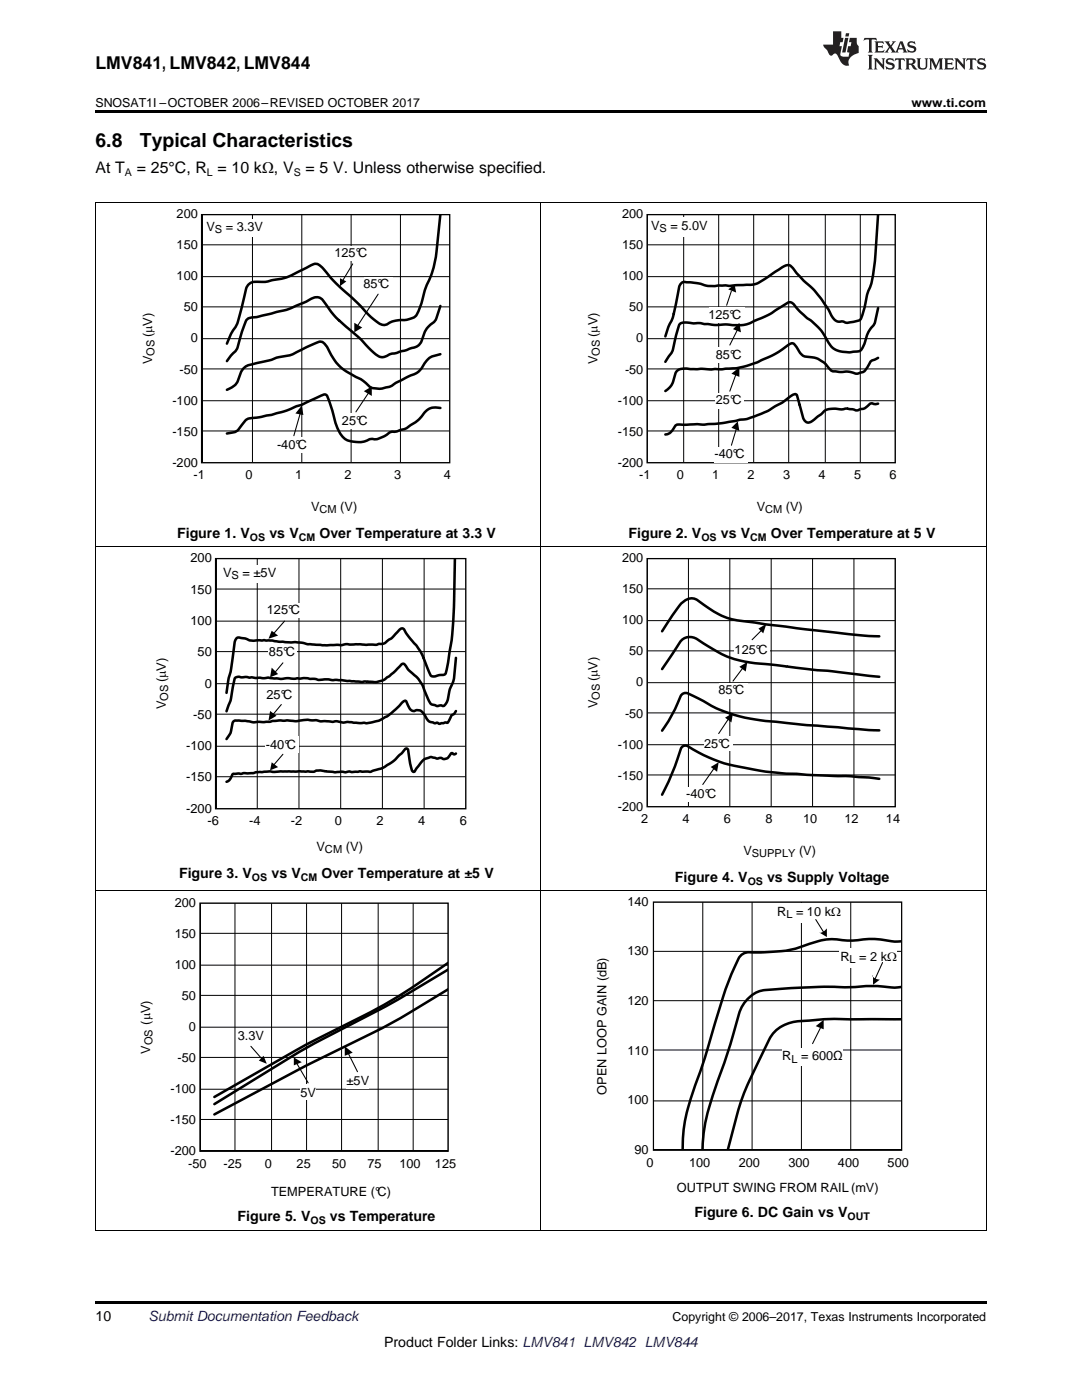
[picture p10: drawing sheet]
<svg xmlns="http://www.w3.org/2000/svg" width="216mm" height="279mm" viewBox="0 0 216 279" stroke-linecap="round" stroke-linejoin="round" font-family="sans-serif">
<path d="M19 245.5h.2zM196.7 245.5h.1zM19 259.7h177.8v.5h-177.8z" fill="#000"/>
<g fill="none" stroke="#000" stroke-width=".2">
<path d="M19.1 177.7v67.8M107.9 177.7v67.8M196.8 177.7v67.8M39.9 180.2h49.5v49.6h-49.5zM39.9 198.6h49.5M39.9 192.6h49.5M39.9 186.3h49.5M46.9 180.2v49.6M54.2 180.2v49.6M61.2 180.2v49.6M68.2 180.2v49.6M75.5 180.2v49.6"/>
<path d="M82.4 180.2v49.6M39.9 217.4h49.5M39.9 211h49.5M39.9 205h49.5M39.9 223.4h49.5M19 245.5h177.8"/>
</g>
<path d="M39.4 179.6h50.6v50.6h-50.6z" fill="none" stroke="#fff" stroke-width=".91"/>
<path d="M89.5 193.5l-11.4 6.7-17.6 9.3-17.7 10.9M89.5 192.1l-7.1 4.9-4.9 3-4 2.2-12.6 6.4-18.1 10.3M89.5 197.4l-11.8 7-17 8.5-17.9 9.5" fill="none" stroke="#000" stroke-width=".51"/>
<path d="M39.9 180.2v49.6h49.5v-49.6zM39.6 179.6h50.5v50.5h-50.5z" fill-rule="evenodd" fill="#fff"/>
<path d="M39.9 180.2h49.5v49.6h-49.5z" fill="none" stroke="#000" stroke-width=".24"/>
<path d="M50.1 208.8l2.2 2.5" fill="none" stroke="#000" stroke-width=".21"/>
<path d="M52.6 210.7l.6 1.6-1.6-.6z" fill="#000"/>
<path d="M47.5 205.3h5.1v2.9h-5.1z" fill-rule="evenodd" fill="#fff"/>
<path d="M59.3 212.3l2.2 3.8" fill="none" stroke="#000" stroke-width=".21"/>
<path d="M58.6 211l1.6 1-1.6 .6z" fill="#000"/>
<path d="M59.9 216.4h3.2v3.2h-3.2z" fill-rule="evenodd" fill="#fff"/>
<path d="M69.4 210.1l1.9 3.8" fill="none" stroke="#000" stroke-width=".21"/>
<path d="M68.8 208.8l1.6 1.3-1.6 .6z" fill="#000"/>
<path d="M69.1 214.2h4.5v3.2h-4.5z" fill-rule="evenodd" fill="#fff"/>
<path d="M129.8 179.3h50.6v50.7h-50.6z" fill="none" stroke="#fff" stroke-width=".91"/>
<path d="M130.4 180h49.5v49.6h-49.5zM130.4 199.7h49.5M130.4 189.9h49.5M140.2 180v49.6M150.1 180v49.6M159.9 180v49.6M169.8 180v49.6M130.4 219.7h49.5M130.4 209.5h49.5" fill="none" stroke="#000" stroke-width=".2"/>
<path d="M179.8 197l-1.6 .1a26.5 26.5 0 0 0-6.5-.2l-2.4 .1-5.3-.1-9.2 .5a8.8 8.8 0 0 0-4.5 1.1 7.2 7.2 0 0 0-2.8 3.9l-2.5 8.3a103.7 103.7 0 0 0-4.4 14l-.4 4.8M179.8 187.9h-1.3a20.1 20.1 0 0 0-8-.2h-1.2a16.4 16.4 0 0 0-5.3-.1l-1.9 .6a28.7 28.7 0 0 1-12.6 1.8 2.27 2.27 0 0 0-2.1 1.3l-2.6 6.2-4.4 14.2a78.6 78.6 0 0 0-3.9 12.9l-.3 4.9M179.8 203.4h-8.7a65.6 65.6 0 0 0-13.2 .7 6.6 6.6 0 0 0-4.4 3.3l-4 8.3-1.2 2.9-1 3-2.1 7.9" fill="none" stroke="#000" stroke-width=".51"/>
<path d="M130.4 180v49.6h49.5v-49.6zM129.8 179.4h50.4v50.5h-50.4z" fill-rule="evenodd" fill="#fff"/>
<path d="M130.4 180h49.5v49.6h-49.5z" fill="none" stroke="#000" stroke-width=".24"/>
<path d="M163.7 205.1l-1.6 3.2" fill="none" stroke="#000" stroke-width=".21"/>
<path d="M162.8 204.8l1.6-1.3v1.9z" fill="#000"/>
<g fill="#fff">
<path d="M156.1 209.2h12.1v3.5h-12.1z" fill-rule="evenodd"/>
<path d="M155.2 180.3h12.7v3.8h-12.7z" fill-rule="evenodd"/>
<path d="M167.5 189.2h11.5v3.8h-11.5z" fill-rule="evenodd"/>
</g>
<path d="M162.8 183.5l1.6 2.6M176.1 192.1l-1.6 3.5" fill="none" stroke="#000" stroke-width=".21"/>
<g fill="#000">
<path d="M163.4 186.1a1.24 1.24 0 0 0 1.5-.8l.1 1.7z" fill-rule="evenodd"/>
<path d="M174 194.8a1.84 1.84 0 0 0 1.5 .7l-1.3 1v-1.9z" fill-rule="evenodd"/>
</g>
<g fill="none" stroke="#000" stroke-width=".2">
<path d="M19.1 109v68.7M107.9 109v68.7M129.1 111.5h49.5v49.5h-49.5zM129.1 117.5h49.5M137.4 111.5v49.5M145.6 111.5v49.5M153.9 111.5v49.5M162.1 111.5v49.5M170.4 111.5v49.5M196.8 109v68.7M129.1 136.2h49.5M129.1 129.9h49.5"/>
<path d="M129.1 123.9h49.5M129.1 154.7h49.5M129.1 148.6h49.5M129.1 142.3h49.5M19 177.7h177.8"/>
</g>
<path d="M128.7 110.8h50.6v50.7h-50.6z" fill="none" stroke="#fff" stroke-width=".91"/>
<path d="M132.1 133.5l2.9-4.2a3 3 0 0 1 2.3-2.2 3.9 3.9 0 0 1 2.9 1.2l.4 .2a21.8 21.8 0 0 0 12.8 4.1l22.1 2.5M132.1 126l2.1-3.2a7.8 7.8 0 0 1 3.1-3.2 2.77 2.77 0 0 1 2.9 .9 15.5 15.5 0 0 0 9.9 3.7l9.5 1.3 9.9 1.1 6 .4M175.5 155.4l-6-.5-13.2-.6-3.8-.3-3.8-.8a29.3 29.3 0 0 1-11.6-4.4 .95 .95 0 0 0-1.2 .6 49.8 49.8 0 0 1-3.8 9.2M175.5 145.8l-14.7-1.1-10.4-1.2a28.7 28.7 0 0 1-11.1-4.1l-.8-.4a2.41 2.41 0 0 0-2.3-.6l-.4 .6a29.4 29.4 0 0 1-3.7 6.8" fill="none" stroke="#000" stroke-width=".51"/>
<path d="M129.1 111.5v49.5h49.5v-49.5zM128.8 110.8h50.5v50.5h-50.5z" fill-rule="evenodd" fill="#fff"/>
<path d="M129.1 111.5h49.5v49.5h-49.5z" fill="none" stroke="#000" stroke-width=".24"/>
<path d="M142.5 153.4l-2.3 3.2" fill="none" stroke="#000" stroke-width=".21"/>
<path d="M141.8 153.1l1.6-1-.3 1.9z" fill="#000"/>
<path d="M137.1 157.2h6.3v2.9h-6.3z" fill-rule="evenodd" fill="#fff"/>
<path d="M145.3 143.5l-1.9 2.9" fill="none" stroke="#000" stroke-width=".21"/>
<path d="M144.7 143.2l1.6-.9-.4 1.9z" fill="#000"/>
<path d="M140.5 147h5.8v2.9h-5.8z" fill-rule="evenodd" fill="#fff"/>
<path d="M148.2 133.4l-1.9 2.5" fill="none" stroke="#000" stroke-width=".21"/>
<path d="M147.5 133.1l1.6-1-.3 1.9z" fill="#000"/>
<path d="M143.4 136.2h5.7v3.2h-5.7z" fill-rule="evenodd" fill="#fff"/>
<path d="M152 125.8l-1.9 1.9" fill="none" stroke="#000" stroke-width=".21"/>
<path d="M151.3 125.4l1.6-.9-.6 1.9z" fill="#000"/>
<path d="M146.6 128h7v3.2h-7z" fill-rule="evenodd" fill="#fff"/>
<path d="M42.6 110.8h51v51.1h-51z" fill="none" stroke="#fff" stroke-width=".92"/>
<g fill="none" stroke="#000" stroke-width=".2">
<path d="M43 111.5h50v49.9h-50zM43 117.6h50M51.3 111.5v49.9M59.7 111.5v49.9M68 111.5v49.9M76.3 111.5v49.9M84.6 111.5v49.9M43 136.4h50M43 130h50M43 124h50M43 155h50M43 148.9h50"/>
<path d="M43 142.5h50"/>
</g>
<path d="M90.8 111.4l-.2 8.3a59.9 59.9 0 0 1-1.8 14.9l-1.8 .3a.93 .93 0 0 1-1.4-.7l-1.1-2.8a19 19 0 0 0-3.3-4.8l-.4-.6a.61 .61 0 0 0-.8-.5l-.7 .7a7.2 7.2 0 0 1-2.2 1.9 5 5 0 0 1-2.6 .6l-5.4-.2-1 .3h-3.8l-2.9-.2-1-.3-1.5-.2-1.8 .1-2.7-.4h-2.5a4.9 4.9 0 0 1-3.2-.4h-.4a.97 .97 0 0 0-1-.1 .97 .97 0 0 0-.5 .9l-.7 5.3-.5 2.1-.4 2.7M91 131.3l-.4 4.1-.9 2.3-.3 1.7a1.85 1.85 0 0 1-1 1.5l-.5-.1a2.35 2.35 0 0 1-2-.4l-.7-1.4a9.4 9.4 0 0 0-2.1-3.9l-.5-.4a6.7 6.7 0 0 1-1.9-2.1 .77 .77 0 0 0-1 .5l-1.5 1.4a5 5 0 0 1-3.2 1.6l-2.1-.1-.7 .1-6.8-.5a12.5 12.5 0 0 1-4-.2l-2.7 .1-1.4-.2-1.3 .2-2.5-.3-1 .2-3.3-.3-1.1 .1a1.03 1.03 0 0 0-1.3 .3l-.8 4.2-.8 2.3M91 150.4l-.4 .2-.3-.3-.3 .1a1.39 1.39 0 0 1-2.1 .9 2.88 2.88 0 0 1-1.9-.2 3.7 3.7 0 0 0-2.7 2l-.3 .4a.58 .58 0 0 1-.6 .5 5.2 5.2 0 0 1-.7-2.4l-.3-1.9a.41 .41 0 0 0-.4-.3 .41 .41 0 0 0-.4 .3l-1.9 2-1.4 1a7.5 7.5 0 0 1-3.2 1.2l-3.9 .2-.5-.1-.8 .1-3.5-.1a5.6 5.6 0 0 0-3.1 0h-8.6l-2.7 .1-.6 .2-3.9 .2a2.46 2.46 0 0 1-1.3 1.5M91 141.9a1.08 1.08 0 0 1-.8 .8l-.5 .9a.64 .64 0 0 1-.9 .6l-.5 .1a.94 .94 0 0 1-1.1-.1 1.99 1.99 0 0 1-2.4-1.4l-.1-.2a1.6 1.6 0 0 0-2.3-.7 1.92 1.92 0 0 1-1.2-1.5l-.1-.4a.72 .72 0 0 0-1 .4l-2 1.9-1.3 .8a8.6 8.6 0 0 1-5.6 1.2l-1.7-.2a4.9 4.9 0 0 1-2.5-.2l-.6 .2-2.5-.1-.8-.3h-2.7a7.8 7.8 0 0 1-3.1 .1l-5.4 .3a7.3 7.3 0 0 1-3.2-.2l-1.2-.1a.84 .84 0 0 0-1.1 .5l-.4 1.8-.8 1.4" fill="none" stroke="#000" stroke-width=".51"/>
<path d="M43 111.5v49.9h50v-49.9zM42.7 110.8h50.9v50.9h-50.9z" fill-rule="evenodd" fill="#fff"/>
<path d="M43 111.5h50v49.9h-50z" fill="none" stroke="#000" stroke-width=".25"/>
<path d="M56.5 150.5l-2 2.3" fill="none" stroke="#000" stroke-width=".21"/>
<path d="M54.2 152.1l1.3 1-1.6 .6z" fill="#000"/>
<path d="M52.9 147h6.8v3.2h-6.8z" fill-rule="evenodd" fill="#fff"/>
<path d="M56.1 140.6l-1.6 1.9" fill="none" stroke="#000" stroke-width=".21"/>
<path d="M53.9 141.9l1.3 .9-1.6 1z" fill="#000"/>
<path d="M53.3 137.1h5.7v3.2h-5.7z" fill-rule="evenodd" fill="#fff"/>
<path d="M56.5 132.3l-1.6 1.9" fill="none" stroke="#000" stroke-width=".21"/>
<path d="M54.2 133.2l1.3 1.3-1.6 .7z" fill="#000"/>
<path d="M53.6 128.8h5.7v2.8h-5.7z" fill-rule="evenodd" fill="#fff"/>
<path d="M56.8 124l-2.3 2.5" fill="none" stroke="#000" stroke-width=".21"/>
<path d="M54.2 125.9l1.3 .9-1.9 .7z" fill="#000"/>
<g fill="#fff">
<path d="M53.3 120.4h7v2.9h-7z" fill-rule="evenodd"/>
<path d="M44.6 112.8h10.6v3.5h-10.6z" fill-rule="evenodd"/>
</g>
<g fill="none" stroke="#000" stroke-width=".2">
<path d="M19.1 40.4v68.7M40.2 42.8h49.5v49.6h-49.5zM40.2 55.2h49.5M40.2 48.9h49.5M50.4 42.8v49.6M60.2 42.8v49.6M70.1 42.8v49.6M79.9 42.8v49.6M107.9 40.4v68.7M196.8 40.4v68.7M40.2 80h49.5M40.2 73.6h49.5"/>
<path d="M40.2 67.6h49.5M40.2 61.2h49.5M40.2 86h49.5M19 109h177.8"/>
</g>
<path d="M39.8 42.2h50.6v50.6h-50.6z" fill="none" stroke="#fff" stroke-width=".91"/>
<path d="M87.9 42.7l-1.1 9.3-.7 2.8-1.3 3.2a16.6 16.6 0 0 1-1.8 5l-.6 .4-1.3 .4a7.3 7.3 0 0 0-4.3 1.1 4.2 4.2 0 0 1-2.5-1.4l-3.1-3.2-4.4-4-2-2.3a2.38 2.38 0 0 0-2.2-1.3l-3.2 1.6a12.2 12.2 0 0 1-5.4 1.7l-1 .2-1 .1a2.7 2.7 0 0 0-2.7 .8l-1.1 4.5a9.5 9.5 0 0 1-1.7 4.3l-1.2 2.7M87.9 70.7l-.9 .2a3.5 3.5 0 0 0-2.7 2.4 5.6 5.6 0 0 1-3.1 2l-1.7 .9a6.4 6.4 0 0 1-5.6 1.1 11 11 0 0 0-3.9-2.6 9.7 9.7 0 0 1-4.8-5.5l-.2-.3a1.36 1.36 0 0 0-2.1-.4l-2.3 1.1a10.2 10.2 0 0 1-4.4 1.6l-2.3 .7-2.4 .5a4.4 4.4 0 0 0-3.3 1.7l-.7 1.9a3.4 3.4 0 0 1-2.2 1.8M87.9 61.1l-.9 2.7-.6 .6a4.4 4.4 0 0 0-1.7 2.1 4.2 4.2 0 0 1-1.1 2.3l-.9 .5-3.6 1.2a4.6 4.6 0 0 0-2.4 .7 2.62 2.62 0 0 1-2.4-1.1l-2.5-2.6-4.2-3.6a23.8 23.8 0 0 1-3.4-4.2 2.36 2.36 0 0 0-2.8 .3l-2 .9a30.8 30.8 0 0 1-6.4 1.9l-1.6 .4a3.3 3.3 0 0 0-2.2 .6l-.8 2.2-1.1 3.6-2 2.5M87.9 81.4a3.1 3.1 0 0 0-3.8 1.7l-.7 .8a11.1 11.1 0 0 1-4.3 2.2 2.28 2.28 0 0 0-2.1 .8l-1 .5a2.28 2.28 0 0 1-1.8 .2h-.3a5.2 5.2 0 0 1-5.3-.3 9.7 9.7 0 0 1-2.2-4.9l-1.1-3.3a1 1 0 0 0-1.4 0l-3.5 1.6-3.5 1.3-2.6 .8-3.2 .6a2.71 2.71 0 0 0-2.8 1.4 2.5 2.5 0 0 1-2.4 1.6l-.6 .1" fill="none" stroke="#000" stroke-width=".51"/>
<path d="M40.2 42.8v49.6h49.5v-49.6zM39.9 42.2h50.5v50.5h-50.5z" fill-rule="evenodd" fill="#fff"/>
<path d="M40.2 42.8h49.5v49.6h-49.5z" fill="none" stroke="#000" stroke-width=".24"/>
<path d="M59.9 82.5l-1.3 4.5" fill="none" stroke="#000" stroke-width=".21"/>
<path d="M60.2 80.9l.3 1.9-1.6-.3z" fill="#000"/>
<path d="M55.1 87.3h6.7v3.2h-6.7z" fill-rule="evenodd" fill="#fff"/>
<path d="M73.6 78.4l-2.6 3.8" fill="none" stroke="#000" stroke-width=".21"/>
<path d="M72.6 78.1l1.6-1v1.9z" fill="#000"/>
<path d="M68.2 82.5h5.7v3.2h-5.7z" fill-rule="evenodd" fill="#fff"/>
<path d="M75.5 58.7l-4.2 6.4" fill="none" stroke="#000" stroke-width=".21"/>
<path d="M70.7 64.4l1.6 1-1.6 .9z" fill="#000"/>
<path d="M72.6 55.2h5.7v3.2h-5.7z" fill-rule="evenodd" fill="#fff"/>
<path d="M70.4 52.7l-1.9 3.1" fill="none" stroke="#000" stroke-width=".21"/>
<path d="M67.8 55.5l1.3 .7-1.3 .9z" fill="#000"/>
<g fill="#fff">
<path d="M66.9 49.2h7v2.8h-7z" fill-rule="evenodd"/>
<path d="M41.2 43.8h11.4v3.5h-11.4z" fill-rule="evenodd"/>
</g>
<path d="M128.7 42.2h50.6v50.6h-50.6z" fill="none" stroke="#fff" stroke-width=".91"/>
<g fill="none" stroke="#000" stroke-width=".2">
<path d="M129.1 42.8h49.5v49.6h-49.5zM129.1 55.2h49.5M129.1 48.9h49.5M136.4 42.8v49.6M143.4 42.8v49.6M150.4 42.8v49.6M157.4 42.8v49.6M164.7 42.8v49.6M171.7 42.8v49.6M129.1 80h49.5M129.1 73.6h49.5M129.1 67.6h49.5"/>
<path d="M129.1 61.2h49.5M129.1 86h49.5"/>
</g>
<path d="M175.2 42.7l-.8 10.8a14.5 14.5 0 0 1-1.4 5.3l-.1 .4a16.4 16.4 0 0 1-1.2 4.6 5.6 5.6 0 0 1-3.9 .4 1.85 1.85 0 0 1-2-1.4l-1.6-2.7a19.2 19.2 0 0 0-4.1-4.4l-1.4-1.6a2.18 2.18 0 0 0-1.5-1.2l-1 .4-2.6 1.7a6.8 6.8 0 0 1-4.9 1.9l-3.1 .2-1.9-.1a7.9 7.9 0 0 1-4.5-.5l-1.8-.2a1.31 1.31 0 0 0-1.9 1l-1.3 6.1-.8 1.8-.6 1.9M175.2 71.4l-.4 .2a1.79 1.79 0 0 0-1.5 1.4 2.54 2.54 0 0 1-3.2 1.4l-1.1-.2a6.5 6.5 0 0 1-3.2-.3 5.9 5.9 0 0 0-5.3-2.8 4.9 4.9 0 0 1-1.8-2.1 .94 .94 0 0 0-1.6 0l-1.6 1.1-1.6 1-2.9 1.2-2.6 .9-1.4 .3-3 .2h-5.7a5.1 5.1 0 0 0-3.1 .2l-.4 .6-.5 1.6a3.5 3.5 0 0 1-1.5 1.9M175.2 61.5l-.7 3.1-1.4 2a7.2 7.2 0 0 1-1.6 3.5h-.2a7.1 7.1 0 0 1-5.2-.7l-.4-.5a14 14 0 0 0-3.6-4.7l-.5-.3a16.3 16.3 0 0 1-3.5-3.4 1.68 1.68 0 0 0-1.9 .5l-2.6 1.7-2.6 1.1a8.1 8.1 0 0 1-6.1 .9l-2.1 .2-3.1-.4h-.9a7.7 7.7 0 0 0-3.1 .1l-.2 .3-.4 1.3-.9 3.8-1.4 2.2M175.2 80.6l-.6 .1a1.07 1.07 0 0 0-1.5 .4 1.9 1.9 0 0 1-1.5 .6 1.27 1.27 0 0 1-1.5 0l-1.1-.2-.8 .2a7.9 7.9 0 0 0-3.5 .2l-1.9 1.5a2.36 2.36 0 0 1-1.8 .9l-.5-.4-.3-.6-1.2-4.4a.7 .7 0 0 0-1.1 .1l-.3 .2a12.8 12.8 0 0 1-3.3 2.1l-1.1 .7-2.2 .9a10.8 10.8 0 0 1-3.7 1l-4.5 .7-2.4 .2-1.4-.1-2.8 .1a1.41 1.41 0 0 0-1.9 .9l-.7 .8-.8 .2" fill="none" stroke="#000" stroke-width=".51"/>
<path d="M129.1 42.8v49.6h49.5v-49.6zM128.8 42.2h50.5v50.5h-50.5z" fill-rule="evenodd" fill="#fff"/>
<path d="M129.1 42.8h49.5v49.6h-49.5z" fill="none" stroke="#000" stroke-width=".24"/>
<path d="M146.9 85.7l-1 3.2" fill="none" stroke="#000" stroke-width=".21"/>
<path d="M145.9 85.4l1.3-1.3 .3 1.9z" fill="#000"/>
<path d="M142.5 89.2h6.6v3.2h-6.6z" fill-rule="evenodd" fill="#fff"/>
<path d="M146.9 74.6l-1.3 3.5" fill="none" stroke="#000" stroke-width=".21"/>
<path d="M145.9 74.6l1.6-1.3v1.9z" fill="#000"/>
<path d="M142.8 78.4h5.7v3.2h-5.7z" fill-rule="evenodd" fill="#fff"/>
<path d="M147.2 65.7l-1.6 3.2" fill="none" stroke="#000" stroke-width=".21"/>
<path d="M146.3 65.7l1.2-1.3 .3 1.9z" fill="#000"/>
<path d="M142.8 69.2h5.7v3.2h-5.7z" fill-rule="evenodd" fill="#fff"/>
<path d="M145.9 58.1l-.9 2.8" fill="none" stroke="#000" stroke-width=".21"/>
<path d="M145.3 57.7l1.3-.9 .3 1.6z" fill="#000"/>
<g fill="#fff">
<path d="M141.5 61.2h7v3.2h-7z" fill-rule="evenodd"/>
<path d="M130.1 43.5h11.1v3.8h-11.1z" fill-rule="evenodd"/>
</g>
<path d="M19 40.4h177.8" fill="none" stroke="#000" stroke-width=".2"/>
<path d="M19 22h177.8v.5h-177.8z" fill="#000"/>
<g fill="#231f20">
<path d="M172.5 7.6l-.1 .5 .4-.2h.6v.1v2.1l-.2 .4h.9l-.2-.4v-2.1l.1-.1h.5l.5 .2-.2-.5zM174.5 8.3l.2 .3v1.5l-.2 .4h1.8l.2-.6a1.04 1.04 0 0 1-1.3 .2v-.7h.6l.3 .2v-.6l-.3 .2h-.6v-.6l.8-.1 .4 .3-.2-.5zM176.5 8.3l.9 1.1-.9 1.1h.8l-.2-.2 .4-.7 .5 .7-.2 .2h1.5l-.2-.2 .2-.4h.9l.1 .4-.2 .2h1l-.3-.3-.7-1.9h-.5l-.9 2-.8-1 .9-1h-.8l.1 .3-.4 .5-.3-.6 .1-.2zM179.7 8.6l.4 1h-.7zM181.3 8.4a.63 .63 0 0 0-.2 .7 .63 .63 0 0 0 .6 .4l.6 .2 .1 .2a.75 .75 0 0 1-.7 .4 .75 .75 0 0 1-.6-.5l.1 .7 .1-.1a1.11 1.11 0 0 0 1.5-.6 1.13 1.13 0 0 0-1.2-.8l-.1-.4a1.04 1.04 0 0 1 1.2 .2l-.2-.5-.2 .1-.4-.2zM173.2 10.9l.2 .4v2.2l-.2 .4h1l-.3-.4v-2.2l.3-.4zM174.3 11.6l.3 .4v1.5l-.3 .4h.8l-.2-.4v-1.3l1.5 1.7v-1.9l.2-.4h-.7l.2 .4v.9l-1.1-1.3zM177 11.8a.62 .62 0 0 0-.2 .7 .62 .62 0 0 0 .6 .4l.6 .1 .1 .3a.76 .76 0 0 1-.7 .3 .76 .76 0 0 1-.7-.4l.2 .7 .1-.1a1.11 1.11 0 0 0 1.5-.6 1.13 1.13 0 0 0-1.2-.8l-.1-.4a1.04 1.04 0 0 1 1.2 .2l-.2-.6-.2 .1-.5-.1zM178.7 11.6l-.2 .6a.61 .61 0 0 1 .8-.3v1.6l-.2 .4h.9l-.2-.4v-1.6a.63 .63 0 0 1 .7 .3l-.1-.6zM180.6 11.6l.3 .4v1.5l-.3 .4h1l-.2-.2-.1-.8 .6 .2a.76 .76 0 0 0 1.2 .7l-1-1a.58 .58 0 0 0 .6-.5 .58 .58 0 0 0-.5-.6zM181.4 11.9h.1a.45 .45 0 0 1 .5 .1 .45 .45 0 0 1 .1 .5l-.8 .2zM182.9 11.6l.2 .2a2.17 2.17 0 0 0 .3 1.9 .99 .99 0 0 0 1.6-.6v-1.1l.2-.4h-.7l.2 .2a1.92 1.92 0 0 1-.2 1.8 .6 .6 0 0 1-.9-.5v-1.1l.2-.4zM185.4 11.6l.2 .4v1.5l-.2 .4h.7l-.2-.4v-1.4l.8 1.8 .8-1.8v1.4l-.2 .4h.9l-.2-.4v-1.5l.2-.4h-.8l-.6 1.5-.6-1.5zM188.4 11.6l.2 .4v1.5l-.2 .4h1.8l.1-.6a1.04 1.04 0 0 1-1.2 .1v-.6h.5l.4 .2v-.6l-.4 .2h-.5v-.7h.8l.3 .3-.1-.6zM190.5 11.6l.2 .4v1.5l-.2 .4h.7l-.2-.4v-1.3l1.5 1.7v-1.9l.2-.4h-.7l.2 .4v.9l-1.1-1.3zM192.9 11.6l-.1 .6a.61 .61 0 0 1 .7-.3l.1 1.6-.3 .4h1l-.3-.4 .1-1.6a.63 .63 0 0 1 .7 .3l-.1-.6zM195.2 11.8a.62 .62 0 0 0-.2 .7 .62 .62 0 0 0 .6 .4l.6 .1 .1 .3a.76 .76 0 0 1-.7 .3 .76 .76 0 0 1-.6-.4l.1 .7 .1-.1a1.11 1.11 0 0 0 1.6-.6 1.13 1.13 0 0 0-1.3-.8l-.1-.4a1.04 1.04 0 0 1 1.2 .2l-.1-.6-.2 .1-.5-.1z"/>
<path d="M166.2 6.3v2.6h-1.9v.4l.8 .9a.91 .91 0 0 0 1 .8 .56 .56 0 0 1 .5-.3 .56 .56 0 0 1 .5 .3l.4 .8a1.53 1.53 0 0 0 1.9 1.2 1.54 1.54 0 0 1 1-2.1l.9-.3v-1.4a1.52 1.52 0 0 1-.4-1.6h-1.3l-.2 .8h.5l-.2 .8h-.5l-.1 1v.2l.4 .1-.2 .8a1.93 1.93 0 0 1-1.6-.3l.3-1.8h-.5l.2-.8h.4l.2-.8h-.4v-1.3zM168.6 7.6l-.6 2.9h.7l.6-2.9zM168.8 6.6l-.1 .7h.6l.2-.7z"/>
</g>
<g font-size="3.9">
<text x="19" y="29.3">6.8</text>
<text x="27.9" y="29.3">Typical Characteristics</text>
</g>
<text font-size="3.5" x="19" y="13.8">LMV841, LMV842, LMV844</text>
<g font-size="3.2">
<text x="19" y="34.4">At T</text>
<text x="27.3" y="34.4">= 25°C, R = 10 kΩ, V</text>
<text x="61" y="34.4">= 5 V. Unless otherwise specified.</text>
</g>
<g font-size="2.8">
<text x="35.3" y="107.3">Figure 1. V</text>
<text x="53.8" y="107.3">vs V</text>
<text x="63.7" y="107.3">Over Temperature at 3.3 V</text>
<text x="125.4" y="107.3">Figure 2. V</text>
<text x="143.8" y="107.3">vs V</text>
<text x="153.8" y="107.3">Over Temperature at 5 V</text>
<text x="35.7" y="175.2">Figure 3. V</text>
<text x="54.2" y="175.2">vs V</text>
<text x="64.1" y="175.2">Over Temperature at ±5 V</text>
<text x="134.7" y="176">Figure 4. V</text>
<text x="153.1" y="176">vs Supply Voltage</text>
<text x="47.4" y="243.8">Figure 5. V</text>
<text x="65.8" y="243.8">vs Temperature</text>
<text x="138.6" y="242.9">Figure 6. DC Gain vs V</text>
<text x="19" y="263.6">10</text>
<text x="76.7" y="268.9">Product Folder Links: LMV841 LMV842 LMV844</text>
</g>
<text font-size="2.8" fill="#0000c8" x="29.6" y="263.6">Submit Documentation Feedback</text>
<g font-size="2.6">
<text x="38" y="112.2">200</text>
<text x="38" y="118.5">150</text>
<text x="44.5" y="115.1">V</text>
<text x="48.4" y="115.1">= ±5V</text>
<text x="38" y="124.7">100</text>
<text x="53.2" y="122.6">125°C</text>
<text x="39.4" y="131">50</text>
<text x="53.7" y="131">85°C</text>
<text x="33.1" y="136.2" transform="rotate(-90 33.1 136.2)">(PV)</text>
<text x="40.8" y="137.2">0</text>
<text x="33.1" y="141.5" transform="rotate(-90 33.1 141.5)">V</text>
<text x="38.6" y="143.5">-50</text>
<text x="53.2" y="139.4">25°C</text>
<text x="37.1" y="149.7">-100</text>
<text x="53" y="149.4">-40°C</text>
<text x="37.1" y="155.9">-150</text>
<text x="37.1" y="162.2">-200</text>
<text x="41.4" y="164.7">-6</text>
<text x="49.7" y="164.7">-4</text>
<text x="58.1" y="164.7">-2</text>
<text x="66.8" y="164.7">0</text>
<text x="75.1" y="164.7">2</text>
<text x="83.5" y="164.7">4</text>
<text x="91.8" y="164.7">6</text>
<text x="63.1" y="169.8">V</text>
<text x="69" y="169.8">(V)</text>
</g>
<g font-size="2.5">
<text x="19" y="21.4">SNOSAT1I –OCTOBER 2006–REVISED OCTOBER 2017</text>
<text x="181.9" y="21.4">www.ti.com</text>
<text x="35.2" y="43.6">200</text>
<text x="41.2" y="46.1">V</text>
<text x="45.1" y="46.1">= 3.3V</text>
<text x="124.1" y="43.6">200</text>
<text x="129.9" y="45.9">V</text>
<text x="133.8" y="45.9">= 5.0V</text>
<text x="35.2" y="49.8">150</text>
<text x="66.7" y="51.3">125°C</text>
<text x="124.1" y="49.8">150</text>
<text x="35.2" y="56">100</text>
<text x="72.5" y="57.6">85°C</text>
<text x="124.1" y="56">100</text>
<text x="36.7" y="62.2">50</text>
<text x="125.6" y="62.2">50</text>
<text x="141.4" y="63.7">125°C</text>
<text x="30.4" y="67.3" transform="rotate(-90 30.4 67.3)">(PV)</text>
<text x="38.1" y="68.4">0</text>
<text x="119.3" y="67.2" transform="rotate(-90 119.3 67.2)">(PV)</text>
<text x="127" y="68.4">0</text>
<text x="142.9" y="71.6">85°C</text>
<text x="30.4" y="72.7" transform="rotate(-90 30.4 72.7)">V</text>
<text x="35.8" y="74.5">-50</text>
<text x="119.3" y="72.7" transform="rotate(-90 119.3 72.7)">V</text>
<text x="124.7" y="74.5">-50</text>
<text x="34.4" y="80.7">-100</text>
<text x="123.3" y="80.7">-100</text>
<text x="142.9" y="80.7">25°C</text>
<text x="34.4" y="86.9">-150</text>
<text x="55.3" y="89.6">-40°C</text>
<text x="68.2" y="84.8">25°C</text>
<text x="123.3" y="86.9">-150</text>
<text x="34.4" y="93.1">-200</text>
<text x="38.6" y="95.6">-1</text>
<text x="49" y="95.6">0</text>
<text x="58.9" y="95.6">1</text>
<text x="68.8" y="95.6">2</text>
<text x="78.7" y="95.6">3</text>
<text x="88.6" y="95.6">4</text>
<text x="123.3" y="93.1">-200</text>
<text x="127.5" y="95.6">-1</text>
<text x="135" y="95.6">0</text>
<text x="142.1" y="95.6">1</text>
<text x="142.6" y="91.5">-40°C</text>
<text x="149.2" y="95.6">2</text>
<text x="156.3" y="95.6">3</text>
<text x="163.3" y="95.6">4</text>
<text x="170.4" y="95.6">5</text>
<text x="177.5" y="95.6">6</text>
<text x="62.1" y="102">V</text>
<text x="67.9" y="102">(V)</text>
<text x="151" y="102">V</text>
<text x="156.8" y="102">(V)</text>
<text x="124.1" y="112.2">200</text>
<text x="124.1" y="118.4">150</text>
<text x="124.1" y="124.6">100</text>
<text x="125.6" y="130.8">50</text>
<text x="146.6" y="130.4">125°C</text>
<text x="119.3" y="136" transform="rotate(-90 119.3 136)">(PV)</text>
<text x="127" y="137">0</text>
<text x="119.3" y="141.3" transform="rotate(-90 119.3 141.3)">V</text>
<text x="124.7" y="143.2">-50</text>
<text x="143.4" y="138.5">85°C</text>
<text x="123.3" y="149.4">-100</text>
<text x="140.5" y="149.3">25°C</text>
<text x="123.3" y="155.6">-150</text>
<text x="123.3" y="161.8">-200</text>
<text x="136.9" y="159.3">-40°C</text>
<text x="128" y="164.3">2</text>
<text x="136.2" y="164.3">4</text>
<text x="144.5" y="164.3">6</text>
<text x="152.7" y="164.3">8</text>
<text x="160.3" y="164.3">10</text>
<text x="168.5" y="164.3">12</text>
<text x="176.8" y="164.3">14</text>
<text x="148.4" y="170.6">V</text>
<text x="159.4" y="170.6">(V)</text>
<text x="34.9" y="181">200</text>
<text x="125.2" y="180.8">140</text>
<text x="155.1" y="182.8">R</text>
<text x="158.8" y="182.8">= 10 k:</text>
<text x="34.9" y="187.2">150</text>
<text x="125.2" y="190.7">130</text>
<text x="167.7" y="191.7">R</text>
<text x="171.4" y="191.7">= 2 k:</text>
<text x="34.9" y="193.4">100</text>
<text x="36.3" y="199.6">50</text>
<text x="125.2" y="200.6">120</text>
<text x="30" y="204.5" transform="rotate(-90 30 204.5)">(PV)</text>
<text x="37.7" y="205.8">0</text>
<text x="47.4" y="207.5">3.3V</text>
<text x="30" y="210.3" transform="rotate(-90 30 210.3)">V</text>
<text x="35.4" y="212">-50</text>
<text x="125.2" y="210.5">110</text>
<text x="156.1" y="211.6">R</text>
<text x="159.8" y="211.6">= 600÷</text>
<text x="34" y="218.1">-100</text>
<text x="59.9" y="218.9">5V</text>
<text x="69.2" y="216.5">±5V</text>
<text x="121" y="218.4" transform="rotate(-90 121 218.4)">OPEN LOOP GAIN (dB)</text>
<text x="125.2" y="220.4">100</text>
<text x="34" y="224.3">-150</text>
<text x="34" y="230.5">-200</text>
<text x="37.5" y="233.1">-50</text>
<text x="44.6" y="233.1">-25</text>
<text x="52.8" y="233.1">0</text>
<text x="59.2" y="233.1">25</text>
<text x="66.3" y="233.1">50</text>
<text x="73.3" y="233.1">75</text>
<text x="79.7" y="233.1">100</text>
<text x="86.8" y="233.1">125</text>
<text x="126.6" y="230.3">90</text>
<text x="129" y="232.8">0</text>
<text x="137.5" y="232.8">100</text>
<text x="147.4" y="232.8">200</text>
<text x="157.3" y="232.8">300</text>
<text x="167.2" y="232.8">400</text>
<text x="177.1" y="232.8">500</text>
<text x="54.1" y="238.6">TEMPERATURE (°C)</text>
<text x="135.1" y="237.9">OUTPUT SWING FROM RAIL (mV)</text>
<text x="134.2" y="263.6">Copyright © 2006–2017, Texas Instruments Incorporated</text>
</g>
<g font-size="2.2">
<text x="42.9" y="46.5">S</text>
<text x="131.6" y="46.4">S</text>
<text x="30.8" y="71" transform="rotate(-90 30.8 71)">OS</text>
<text x="119.7" y="71" transform="rotate(-90 119.7 71)">OS</text>
<text x="63.8" y="102.4">CM</text>
<text x="152.7" y="102.4">CM</text>
<text x="46.2" y="115.5">S</text>
<text x="33.5" y="139.8" transform="rotate(-90 33.5 139.8)">OS</text>
<text x="119.7" y="139.6" transform="rotate(-90 119.7 139.6)">OS</text>
<text x="64.8" y="170.2">CM</text>
<text x="150" y="171.1">SUPPLY</text>
<text x="156.9" y="183.3">L</text>
<text x="169.5" y="192.2">L</text>
<text x="30.4" y="208.6" transform="rotate(-90 30.4 208.6)">OS</text>
<text x="157.9" y="212.1">L</text>
</g>
<g font-size="2.1">
<text x="24.9" y="35.1">A</text>
<text x="41.3" y="35.1">L</text>
<text x="58.6" y="35.1">S</text>
<text x="49.9" y="107.9">OS</text>
<text x="59.6" y="107.9">CM</text>
<text x="139.9" y="107.9">OS</text>
<text x="149.7" y="107.9">CM</text>
<text x="50.3" y="175.8">OS</text>
<text x="60" y="175.8">CM</text>
<text x="149.2" y="176.5">OS</text>
<text x="61.9" y="244.3">OS</text>
<text x="169.1" y="243.5">OUT</text>
</g>
</svg>
